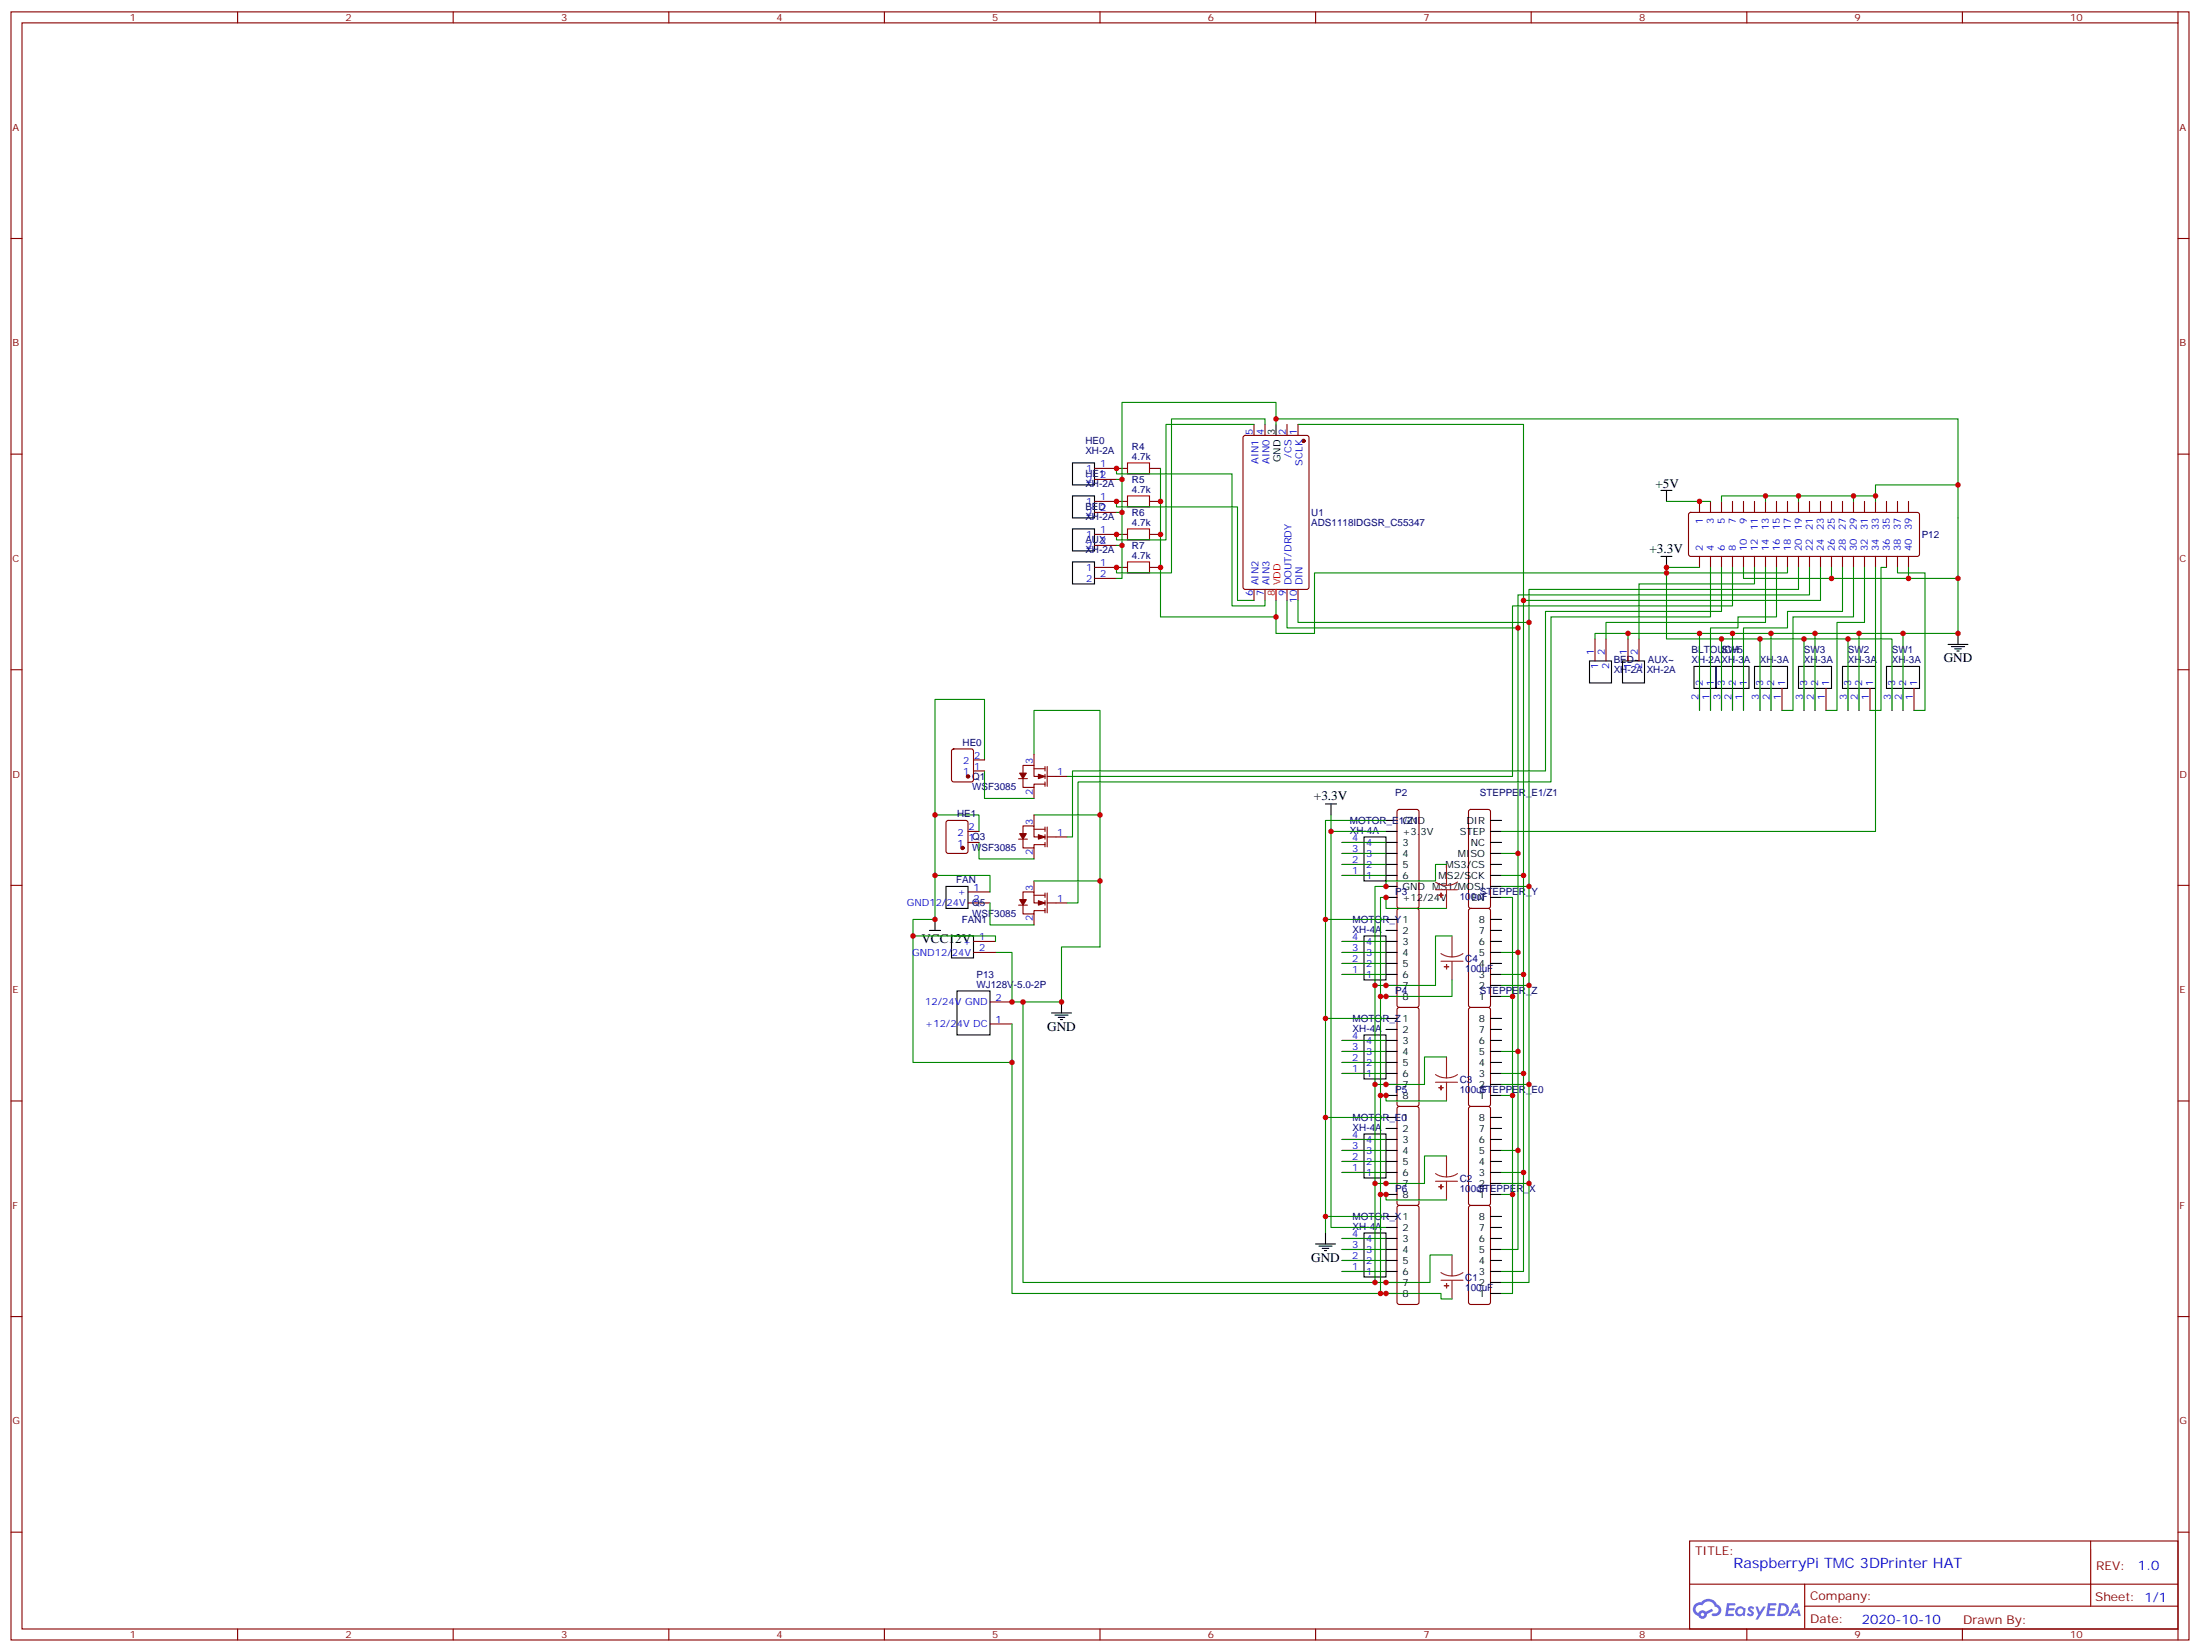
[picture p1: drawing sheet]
<svg xmlns="http://www.w3.org/2000/svg" width="706mm" height="529mm" viewBox="0 0 706 529" stroke-linecap="round" stroke-linejoin="round" font-family="sans-serif">
<g fill="none" stroke="#870000" stroke-width=".35">
<path d="M3.5 3.8h698.5v522.1h-698.5zM7.1 7.3h691.4v515.1h-691.4zM76.2 3.8v3.5M145.3 3.8v3.5M214.5 3.8v3.5M283.6 3.8v3.5M352.8 3.8v3.5M421.9 3.8v3.5M491.1 3.8v3.5M560.2 3.8v3.5M629.4 3.8v3.5M698.5 3.8v3.5"/>
<path d="M3.5 76.5h3.6M698.5 76.5h3.5M3.5 145.6h3.6M698.5 145.6h3.5M3.5 214.8h3.6M698.5 214.8h3.5M3.5 283.9h3.6M698.5 283.9h3.5M3.5 353.1h3.6M698.5 353.1h3.5M3.5 422.2h3.6M698.5 422.2h3.5"/>
<path d="M3.5 491.3h3.6M541.9 494.2h156.6v28.2h-156.6zM670.5 494.2v20.9M698.5 491.3h3.5M541.9 508h156.5M578.8 515.1h119.6M578.8 508v14.1M76.2 522.4v3.5M145.3 522.4v3.5M214.5 522.4v3.5M283.6 522.4v3.5M352.8 522.4v3.5"/>
<path d="M421.9 522.4v3.5M491.1 522.4v3.5M560.2 522.4v3.5M629.4 522.4v3.5M698.5 522.4v3.5"/>
</g>
<g fill="#5487ff">
<path d="M560.9 515.3a1.22 1.22 0 0 1 1.7 .3l-.4 .6a.47 .47 0 0 0-.4-.4 .47 .47 0 0 0-.5 .2l.2 .2a1.14 1.14 0 0 1 .8 1.8 1.14 1.14 0 0 1-1.9-.1l-.3-.1 .5-.6 .8 .4a.29 .29 0 0 0 .3-.2 .29 .29 0 0 0-.3-.3 1.04 1.04 0 0 1-.5-1.8z"/>
<path d="M553.9 514.1l2.6 .2-.1 .5h-1.8l-.1 .9h1.5l.3 .4-.4 .3h-1.6l-.1 1.1 1.7 .1 .2 .3-.2 .3-2.6 .1z"/>
<path d="M567 514.1l2.7 .2-.1 .5h-1.9l-.1 .9h1.5l.4 .4-.4 .3h-1.6l-.2 1.1 1.8 .1 .1 .3-.1 .3-2.7 .1z"/>
<path d="M575.8 514.1h.7l.3 1.3-.6 .3a.69 .69 0 0 0-1 .3 .69 .69 0 0 0 .4 .9 .69 .69 0 0 0 .9-.6l.5-.3 .5 2.2h-.8l-.2-.8h-1.7l-.5 .8h-.9z"/>
<path d="M563 515.2h.8l.6 1.8 1.1-1.8h.8l-2.5 4.2h-.8l.9-1.6z"/>
<path d="M570.5 514.1l-.6 4.2h1.4a2.11 2.11 0 0 0 2.4-2.2 2.11 2.11 0 0 0-2.5-2zM571.3 514.8a1.43 1.43 0 0 1 1.6 1.6 1.43 1.43 0 0 1-2 1.1z"/>
<path d="M556.9 515.7a1.54 1.54 0 0 0-.1 2.2 1.54 1.54 0 0 0 2.1 .1l.6 .3 .3-2.3-.5-.3a1.49 1.49 0 0 0-2.4 0zM557.1 516.7a.95 .95 0 0 1 1.9 0 .95 .95 0 0 1-1.9 0z"/>
<path d="M543.6 514.5a2.18 2.18 0 0 0 1 3.7 1.44 1.44 0 0 0 1.7 .9 1.44 1.44 0 0 0 1.1-1.5l2-1-.4-.7-1.9 1a1.47 1.47 0 0 0-2.5 .4 1.39 1.39 0 0 1-.6-1.9 1.39 1.39 0 0 1 2-.5 2.12 2.12 0 0 1 2.1-1.3 2.12 2.12 0 0 1 1.9 1.7 1.14 1.14 0 0 1 1.1 1.4 1.14 1.14 0 0 1-1.6 .7 .43 .43 0 0 0-.6 .4 .43 .43 0 0 0 .5 .5 1.98 1.98 0 0 0 2.5-1.3 1.98 1.98 0 0 0-1.3-2.5 3.1 3.1 0 0 0-5.2-.7l-.9 .1zM545.5 517.8a.54 .54 0 0 1 1 0 .54 .54 0 0 1-1 0z"/>
<circle cx="575.8" cy="516.2" r=".26"/>
</g>
<g fill="none" stroke="#000" stroke-width=".35">
<path d="M409.2 136.1v3.5M344 148.4h7v7.1h-7zM344 159h7v7.1h-7zM532.7 157.3h3.5M534.5 157.3v3.5M344 169.6h7v7.1h-7zM532.7 178.4h3.5M534.5 178.4v3.6M344 180.2h7v7.1h-7zM509.8 211.9h7v7.1h-7zM520.3 211.9h7.1v7.1h-7.1zM543.3 213.7h7v7.1h-7z"/>
<path d="M550.3 213.7h10.6v7.1h-10.6zM562.7 213.7h10.6v7.1h-10.6zM576.8 213.7h10.6v7.1h-10.6zM590.9 213.7h10.6v7.1h-10.6zM605 213.7h10.6v7.1h-10.6zM624.8 206.7h6.3M625.8 207.4h4.3M626.9 208.1h2.1M627.6 208.8h.7M627.9 203.1v3.6M425.1 257.8h3.5M426.9 257.8v3.5"/>
<path d="M437.4 268.4h7.1v14.1h-7.1zM444.5 263.1h3.5M444.5 266.6h3.5M444.5 270.2h3.5M444.5 273.7h3.5M444.5 277.2h3.5M478 263.1h3.5M478 266.6h3.5M478 270.2h3.5M478 273.7h3.5M478 277.2h3.5M298.1 298.4h3.5"/>
<path d="M299.9 294.9v3.5M303.4 284.3h7v7h-7zM444.5 280.7h3.5M444.5 284.3h3.5M444.5 287.8h3.5M444.5 294.9h3.5M444.5 298.4h3.5M478 280.7h3.5M478 284.3h3.5M478 287.8h3.5M478 294.9h3.5M478 298.4h3.5"/>
<path d="M305.2 300.1h7v7.1h-7zM306.9 317.8h10.6v14.1h-10.6zM437.4 300.1h7.1v14.2h-7.1zM444.5 301.9h3.5M444.5 305.4h3.5M444.5 309h3.5M444.5 312.5h3.5M444.5 316h3.5M444.5 319.5h3.5M478 301.9h3.5M478 305.4h3.5M478 309h3.5"/>
<path d="M478 312.5h3.5M478 316h3.5M478 319.5h3.5M337.3 324.8h6.3M338.3 325.5h4.2M339.4 326.2h2.1M340.1 327h.7M340.4 321.3v3.5M437.4 331.9h7.1v14.1h-7.1zM444.5 326.6h3.5M444.5 330.1h3.5M444.5 333.7h3.5"/>
<path d="M444.5 337.2h3.5M478 326.6h3.5M478 330.1h3.5M478 333.7h3.5M478 337.2h3.5M444.5 340.7h3.5M444.5 344.2h3.5M444.5 347.8h3.5M444.5 351.3h3.5M444.5 358.4h3.5M478 340.7h3.5M478 344.2h3.5"/>
<path d="M478 347.8h3.5M478 351.3h3.5M478 358.4h3.5M437.4 363.6h7.1v14.2h-7.1zM444.5 361.9h3.5M444.5 365.4h3.5M444.5 368.9h3.5M444.5 372.5h3.5M444.5 376h3.5M444.5 379.5h3.5M478 361.9h3.5M478 365.4h3.5"/>
<path d="M478 368.9h3.5M478 372.5h3.5M478 376h3.5M478 379.5h3.5M421.9 398.9h6.4M423 399.6h4.2M425.1 395.4v3.5M437.4 395.4h7.1v14.1h-7.1zM444.5 383h3.5M444.5 390.1h3.5M444.5 393.6h3.5M444.5 397.2h3.5"/>
<path d="M478 383h3.5M478 390.1h3.5M478 393.6h3.5M478 397.2h3.5M424 400.3h2.2M424.7 401h.7M444.5 400.7h3.5M444.5 404.2h3.5M444.5 407.7h3.5M444.5 411.3h3.5M444.5 414.8h3.5M478 400.7h3.5"/>
<path d="M478 404.2h3.5M478 407.7h3.5M478 411.3h3.5M478 414.8h3.5"/>
</g>
<g fill="none" stroke="#870000" stroke-width=".35">
<path d="M398.9 139.8l.4-.2h19.8l.7 .5v48.2l-.5 .7h-20l-.6-.4-.1-48.3zM402.2 136.1v3.5M405.7 136.1v3.5M412.7 136.1v3.5M416.3 136.1v3.5M351 150.2h10.6M351 153.7h7.1M368.7 150.2h3.5M351 160.8h10.6M351 164.3h7.1M351 171.4h10.6M351 174.9h7.1"/>
<path d="M368.7 160.8h3.5M368.7 171.4h3.5M541.7 164.5l.5-.2h72.7l.5 .2 .2 .5v12.7l-.2 .5-.5 .2h-72.7l-.5-.2-.2-.5v-12.7zM545 160.8v3.5M545 178.4v3.6M548.6 160.8v3.5M548.6 178.4v3.6M552.1 160.8v3.5M552.1 178.4v3.6M555.6 160.8v3.5M555.6 178.4v3.6M559.2 160.8v3.5"/>
<path d="M559.2 178.4v3.6M562.7 160.8v3.5M562.7 178.4v3.6M566.2 160.8v3.5M566.2 178.4v3.6M569.7 160.8v3.5M569.7 178.4v3.6M573.3 160.8v3.5M573.3 178.4v3.6M576.8 160.8v3.5M576.8 178.4v3.6M580.3 160.8v3.5"/>
<path d="M580.3 178.4v3.6M583.8 160.8v3.5M583.8 178.4v3.6M587.4 160.8v3.5M587.4 178.4v3.6M590.9 160.8v3.5M590.9 178.4v3.6M594.4 160.8v3.5M594.4 178.4v3.6M598 160.8v3.5M598 178.4v3.6M601.5 160.8v3.5"/>
<path d="M601.5 178.4v3.6M605 160.8v3.5M605 178.4v3.6M608.5 160.8v3.5M608.5 178.4v3.6M612.1 160.8v3.5M612.1 178.4v3.6M351 182h10.6M351 185.5h7.1M368.7 182h3.5M402.2 189v3.5M405.7 189v3.5"/>
<path d="M412.7 189v3.5M416.3 189v3.5M511.5 204.9v7M515.1 204.9v7M522.1 204.9v7M525.6 204.9v7M545 220.8v7M548.6 220.8v7M552.1 220.8v7M555.6 220.8v7M559.2 220.8v7M564.4 220.8v7"/>
<path d="M568 220.8v7M571.5 220.8v7M578.6 220.8v7M582.1 220.8v7M585.6 220.8v7M592.7 220.8v7M596.2 220.8v7M599.7 220.8v7M606.8 220.8v7M610.3 220.8v7M613.8 220.8v7M305.4 240.4l.5-.2h5.6l.7 .4v9.4l-.5 .7-5.8 .1-.7-.5v-9.4z"/>
<path d="M312.2 247.2h3.5M312.2 243.7h3.5M326.7 249.7h2.8M328.1 249.7v2.8h3.5v-1h3.5M328.1 247.9v-2.4h3.5v3.5h3.5M331.6 241.9v3.6M331.6 252.5v3.5M331.6 246.5h3.5M335.1 245.8v1.4M335.1 248.3v1.4M335.1 250.8v1.4M335.8 245.8v6.4"/>
<path d="M335.8 249h6.4M448.3 259.8l.4-.2h5.7l.5 .2 .2 .5v30.3l-.3 .5-.4 .2h-5.7l-.5-.2-.2-.5v-30.3zM471.2 259.8l.5-.2h5.6l.5 .2 .2 .5v30.3l-.2 .5-.5 .2h-5.6l-.5-.2-.2-.5v-30.3zM303.6 263.3l.5-.2h5.6l.7 .4v9.5l-.4 .6-5.9 .1-.7-.5v-9.4zM310.4 270.2h3.6M310.4 266.6h3.6M326.7 269.1h2.8M328.1 269.1v2.8h3.5v-1h3.5M328.1 267.3v-2.4h3.5v3.5h3.5M331.6 261.3v3.6M331.6 271.9v3.5M331.6 265.9h3.5"/>
<path d="M335.1 265.2v1.4M335.1 267.7v1.4M335.1 270.2v1.4M335.8 265.2v6.4M335.8 268.4h6.4M430.4 277.2h7M430.4 273.7h7M430.4 270.2h7M310.4 286h7.1M310.4 289.6h7.1M326.7 290.3h2.8M328.1 290.3v2.8h3.5v-1.1h3.5"/>
<path d="M328.1 288.5v-2.5h3.5v3.6h3.5M331.6 287.1h3.5M331.6 282.5v3.5M331.6 293.1v3.5M335.1 286.4v1.4M335.1 288.9v1.4M335.1 291.3v1.4M335.8 289.6h6.4M335.8 286.4v6.3M430.4 280.7h7M448.3 291.5l.4-.2h5.7l.5 .2 .2 .5v30.4l-.3 .5-.4 .2h-5.7l-.5-.3-.2-.4v-30.4zM471.2 291.5l.5-.2h5.6l.5 .2 .2 .5v30.4l-.2 .5-.5 .2h-5.6l-.5-.3-.2-.4v-30.4z"/>
<path d="M312.2 305.4h7.1M312.2 301.9h7.1M430.4 312.5h7M430.4 309h7M430.4 305.4h7M430.4 301.9h7M317.5 328.4h7.1M317.5 321.3h7.1M430.4 337.2h7M430.4 333.7h7M448.3 323.3l.4-.2h5.7l.5 .2 .2 .5v30.3l-.3 .5-.4 .2h-5.7l-.5-.2-.2-.5v-30.3zM471.2 323.3l.5-.2h5.6l.5 .2 .2 .5v30.3l-.2 .5-.5 .2h-5.6l-.5-.2-.2-.5v-30.3z"/>
<path d="M430.4 344.2h7M430.4 340.7h7M448.3 355l.4-.2h5.7l.5 .2 .2 .5v30.4l-.3 .5-.4 .2h-5.7l-.5-.3-.2-.4v-30.4zM471.2 355l.5-.2h5.6l.5 .2 .2 .5v30.4l-.2 .5-.5 .2h-5.6l-.5-.3-.2-.4v-30.4zM430.4 376h7M430.4 372.5h7M430.4 368.9h7M430.4 365.4h7M430.4 397.2h7M448.3 386.8l.4-.2h5.7l.5 .2 .2 .5v30.3l-.3 .5-.4 .2h-5.7l-.5-.2-.2-.5v-30.3zM471.2 386.8l.5-.2h5.6l.5 .2 .2 .5v30.3l-.2 .5-.5 .2h-5.6l-.5-.2-.2-.5v-30.3zM430.4 407.7h7"/>
<path d="M430.4 404.2h7M430.4 400.7h7"/>
</g>
<g fill="#8c2424" stroke="#8c2424" stroke-width=".35">
<path d="M463.9 411.6v1.4z"/>
<path d="M463.2 412.3h1.4z"/>
<path d="M462.1 379.9l.1 1.4z"/>
<path d="M461.4 380.5l1.4 .1z"/>
<path d="M462.1 348.1l.1 1.4z"/>
<path d="M461.4 348.8h1.4z"/>
<path d="M463.9 309.3v1.4z"/>
<path d="M463.2 310h1.4z"/>
<path d="M462.1 286.4l.1 1.4z"/>
<path d="M461.4 287.1h1.4z"/>
</g>
<g fill="none" stroke="#8c2424" stroke-width=".35">
<path d="M463.9 277.2v6.7M460.4 282.9l1.7 .8 1.8 .2M460.4 285.3h7M463.9 285.3v6M467.4 282.9l-1.6 .8-1.9 .2M462.1 305.8l1.7 .8 1.9 .2M462.1 308.3h7.1M465.7 300.1v6.7M465.7 308.3v6M469.2 305.8l-1.7 .8-1.8 .2M463.9 338.9v6.8M460.4 344.6l1.7 .8 1.8 .3"/>
<path d="M460.4 347.1h7M463.9 347.1v6M467.4 344.6l-1.6 .8-1.9 .3M460.4 376.3l1.7 .9 1.8 .2M460.4 378.8h7M463.9 370.7v6.7M463.9 378.8v6M467.4 376.3l-1.6 .9-1.9 .2M462.1 408.1l1.7 .8 1.9 .3M462.1 410.6h7.1M465.7 402.4v6.8M465.7 410.6v6"/>
<path d="M469.2 408.1l-1.7 .8-1.8 .3"/>
</g>
<g fill="none" stroke="#008700" stroke-width=".35">
<path d="M402.2 136.1h-28.3v37h-15.8v-1.7M405.7 136.1v-1.8h-30v49.4h-17.6v-1.7M409.2 136.1v-1.8h218.7v21.2M409.2 134.3v-5.3h-49.4v24.7M416.3 136.1h72.3v176.4h-7.1M358.1 153.7h1.7v10.6h-1.7M358.1 150.2v1.8h37v42.3h10.6v-1.8M372.2 150.2v47.6h37M566.2 159h10.6v1.8M576.8 159h17.6v1.8M594.4 159h7.1v1.8M601.5 159v-3.5h26.4v47.6h-45.8v24.7"/>
<path d="M358.1 160.8v1.8h38.8v29.9h5.3M359.8 164.3v10.6h-1.7M359.8 174.9v10.6h-1.7M534.5 160.8h14.1M552.1 160.8v-1.8h14.1v1.8M412.7 192.5v8.9h74.1v104h-5.3M416.3 192.5v7.1h74.1M545 182h-10.5v22.9h17.6M548.6 182v15.8h-51.2v53h-151.7v38.8h-3.5M552.1 182v14.1h-56.4v51.1h-151.7v21.2h-1.8M555.6 182v12.3h-70.5v54.7h-142.9M559.2 182v3.5h28.2"/>
<path d="M562.7 182v5.3h-37.1v17.6M566.2 182v17.6h-51.1v5.3M569.7 182v15.8h-12.3v3.6h-8.8v26.4M573.3 182v1.7h-151.7v19.4h-12.4v-10.6M576.8 182v7h-86.4v95.3h-8.9M580.3 182v8.8h-93.5v10.6M583.8 182v10.5h-95.2M587.4 182v3.5h40.5M590.9 182v14.1h-17.6v5.3h-14.1v26.4M594.4 182v15.8h-19.4v30h-3.5M598 182v17.6h-8.9v28.2h-3.5M601.5 182v84.6h-120"/>
<path d="M605 182h-1.8v45.8h-3.5M608.5 182v1.7h8.9v44.1h-3.6M612.1 182v3.5M522.1 203.1h-10.6v1.8M545 203.1h-22.9v1.8M555.6 203.1h-10.6v24.7M564.4 204.9h-12.3v22.9M568 203.1h-12.4v24.7M578.6 204.9h-14.2v22.9M582.1 203.1h-14.1v24.7M592.7 204.9h-14.1v22.9M596.2 203.1v24.7"/>
<path d="M610.3 203.1v24.7M592.7 227.8v-22.9h14.1v22.9M315.7 247.2v8.8h15.9M315.7 243.7v-19.4h-15.8v70.6h-7.1v45.8h31.8v-12.3M331.6 241.9v-14.1h21.2v75.9h-12.4v17.6h-15.8v-15.9h-5.3M299.9 261.3h14.1v5.3M314 270.2v5.2h17.6M331.6 261.3h21.2M426.9 261.3v5.3h17.6M426.9 266.6v127h17.6M430.4 270.2h14.1M430.4 273.7h14.1"/>
<path d="M430.4 277.2h14.1M444.5 263.1h-19.4v127h19.4M463.9 277.2h-3.5v5.3h-15.9v1.8h-3.5v31.7h19.4v-15.9h5.3M481.5 273.7h5.3M299.9 280.7h17.6v5.3M317.5 289.6v7h14.1M331.6 282.5h21.2M425.1 294.9h19.4M430.4 280.7h14.1M463.9 291.3h-19.4v-3.5h-1.8v31.7M481.5 287.8h3.6v31.7h-3.6M481.5 280.7h7.1"/>
<path d="M490.4 284.3v31.7h-8.9M292.8 300.1h26.5v1.8M430.4 301.9h14.1M430.4 305.4h14.1M430.4 309h14.1M430.4 312.5h14.1M441 316v31.8h15.8v-8.9h7.1M465.7 314.3v5.2h-23v31.8M485.1 319.5v31.8h-3.6M486.8 305.4v31.8h-5.3M488.6 312.5v31.7h-7.1M490.4 316v31.8h-8.9"/>
<path d="M328.1 321.3v90h130.5v-8.9h7.1M425.1 326.6h19.4M430.4 337.2h14.1M430.4 333.7h14.1M486.8 337.2v31.7h-5.3M324.6 340.7v74.1h137.5v1.8h3.6M425.1 358.4h19.4M430.4 340.7h14.1M430.4 344.2h14.1M441 347.8v31.7h15.8v-8.8h7.1M463.9 353.1h-19.4v-1.8h-1.8v31.7M485.1 351.3v31.7h-3.6"/>
<path d="M488.6 344.2v31.8h-7.1M490.4 347.8v31.7h-8.9M430.4 365.4h14.1M430.4 368.9h14.1M430.4 372.5h14.1M430.4 376h14.1M441 379.5v31.8M486.8 368.9v31.8h-5.3M488.6 376v31.7h-7.1M490.4 379.5v31.8h-8.9M425.1 390.1v5.3M430.4 397.2h14.1"/>
<path d="M463.9 384.8h-19.4v-1.8h-1.8v31.8M485.1 383v31.8h-3.6M430.4 400.7h14.1M430.4 404.2h14.1M430.4 407.7h14.1"/>
</g>
<g fill="#870000" stroke="#870000" stroke-width=".35">
<path d="M333 288.9l2.1 .7-2.1 .7z"/>
<path d="M327 288.5h2.1l-1 1.8z"/>
<path d="M333 248.3l2.1 .7-2.1 .7z"/>
<path d="M327 247.9h2.1l-1 1.8z"/>
<path d="M333 267.7l2.1 .7-2.1 .7z"/>
<path d="M327 267.3h2.1l-1 1.8z"/>
<circle cx="310.4" cy="249" r=".53"/>
<circle cx="308.7" cy="271.9" r=".53"/>
<circle cx="418" cy="141.4" r=".53"/>
</g>
<path d="M361.6 148.4h7.1v3.6h-7.1zM361.6 159h7.1v3.6h-7.1zM361.6 169.6h7.1v3.5h-7.1zM361.6 180.2h7.1v3.5h-7.1z" fill="none" stroke="#a10000" stroke-width=".35"/>
<path d="M409.2 189v3.5" fill="none" stroke="#f00" stroke-width=".35"/>
<g fill="#c00">
<circle cx="299.9" cy="261.3" r=".88"/>
<circle cx="299.9" cy="294.9" r=".88"/>
<circle cx="299.9" cy="280.7" r=".88"/>
<circle cx="352.8" cy="261.3" r=".88"/>
<circle cx="352.8" cy="282.5" r=".88"/>
<circle cx="324.6" cy="340.7" r=".88"/>
<circle cx="328.1" cy="321.3" r=".88"/>
<circle cx="442.7" cy="414.8" r=".88"/>
<circle cx="442.7" cy="383" r=".88"/>
<circle cx="442.7" cy="351.3" r=".88"/>
<circle cx="442.7" cy="319.5" r=".88"/>
<circle cx="441" cy="316" r=".88"/>
<circle cx="441" cy="347.8" r=".88"/>
<circle cx="441" cy="411.3" r=".88"/>
<circle cx="441" cy="379.5" r=".88"/>
<circle cx="444.5" cy="414.8" r=".88"/>
<circle cx="444.5" cy="411.3" r=".88"/>
<circle cx="444.5" cy="383" r=".88"/>
<circle cx="444.5" cy="379.5" r=".88"/>
<circle cx="444.5" cy="351.3" r=".88"/>
<circle cx="444.5" cy="347.8" r=".88"/>
<circle cx="444.5" cy="319.5" r=".88"/>
<circle cx="444.5" cy="316" r=".88"/>
<circle cx="444.5" cy="287.8" r=".88"/>
<circle cx="444.5" cy="284.3" r=".88"/>
<circle cx="485.1" cy="319.5" r=".88"/>
<circle cx="485.1" cy="351.3" r=".88"/>
<circle cx="485.1" cy="383" r=".88"/>
<circle cx="340.4" cy="321.3" r=".88"/>
<circle cx="582.1" cy="203.1" r=".88"/>
<circle cx="568" cy="203.1" r=".88"/>
<circle cx="592.7" cy="204.9" r=".88"/>
<circle cx="578.6" cy="204.9" r=".88"/>
<circle cx="564.4" cy="204.9" r=".88"/>
<circle cx="545" cy="160.8" r=".88"/>
<circle cx="610.3" cy="203.1" r=".88"/>
<circle cx="534.5" cy="182" r=".88"/>
<circle cx="534.5" cy="183.7" r=".88"/>
<circle cx="627.9" cy="185.5" r=".88"/>
<circle cx="490.4" cy="284.3" r=".88"/>
<circle cx="490.4" cy="316" r=".88"/>
<circle cx="490.4" cy="347.8" r=".88"/>
<circle cx="490.4" cy="379.5" r=".88"/>
<circle cx="488.6" cy="312.5" r=".88"/>
<circle cx="488.6" cy="344.2" r=".88"/>
<circle cx="488.6" cy="376" r=".88"/>
<circle cx="486.8" cy="305.4" r=".88"/>
<circle cx="486.8" cy="337.2" r=".88"/>
<circle cx="486.8" cy="368.9" r=".88"/>
<circle cx="596.2" cy="203.1" r=".88"/>
<circle cx="587.4" cy="185.5" r=".88"/>
<circle cx="612.1" cy="185.5" r=".88"/>
<circle cx="566.2" cy="159" r=".88"/>
<circle cx="576.8" cy="159" r=".88"/>
<circle cx="594.4" cy="159" r=".88"/>
<circle cx="601.5" cy="159" r=".88"/>
<circle cx="627.9" cy="203.1" r=".88"/>
<circle cx="522.1" cy="203.1" r=".88"/>
<circle cx="324.6" cy="321.3" r=".88"/>
<circle cx="292.8" cy="300.1" r=".88"/>
<circle cx="552.1" cy="204.9" r=".88"/>
<circle cx="545" cy="203.1" r=".88"/>
<circle cx="555.6" cy="203.1" r=".88"/>
<circle cx="372.2" cy="171.4" r=".88"/>
<circle cx="359.8" cy="164.3" r=".88"/>
<circle cx="359.8" cy="174.9" r=".88"/>
<circle cx="426.9" cy="266.6" r=".88"/>
<circle cx="425.1" cy="294.9" r=".88"/>
<circle cx="425.1" cy="326.6" r=".88"/>
<circle cx="425.1" cy="358.4" r=".88"/>
<circle cx="425.1" cy="390.1" r=".88"/>
<circle cx="627.9" cy="155.5" r=".88"/>
<circle cx="488.6" cy="280.7" r=".88"/>
<circle cx="486.8" cy="273.7" r=".88"/>
<circle cx="490.4" cy="199.6" r=".88"/>
<circle cx="486.8" cy="201.4" r=".88"/>
<circle cx="488.6" cy="192.5" r=".88"/>
<circle cx="359.8" cy="153.7" r=".88"/>
<circle cx="409.2" cy="134.3" r=".88"/>
<circle cx="372.2" cy="160.8" r=".88"/>
<circle cx="372.2" cy="182" r=".88"/>
<circle cx="409.2" cy="197.8" r=".88"/>
<circle cx="358.1" cy="171.4" r=".88"/>
<circle cx="358.1" cy="160.8" r=".88"/>
<circle cx="358.1" cy="182" r=".88"/>
<circle cx="358.1" cy="150.2" r=".88"/>
</g>
<text font-size="4.6" fill="#00f" x="556" y="503">RaspberryPi TMC 3DPrinter HAT</text>
<g font-size="4.2">
<text x="530.9" y="156.6">+5V</text>
<text x="529" y="177.2">+3.3V</text>
<text x="623.4" y="212.3">GND</text>
<text x="421.4" y="256.6">+3.3V</text>
<text x="295.5" y="302.4">VCC12V</text>
<text x="335.8" y="330.5">GND</text>
<text x="420.5" y="404.6">GND</text>
</g>
<g font-size="4.2" fill="#00f">
<text x="685.7" y="503.4">1.0</text>
<text x="597.1" y="520.8">2020-10-10</text>
</g>
<g font-size="3.9" fill="#800">
<text x="543.6" y="498.8">TITLE:</text>
<text x="672.3" y="503.4">REV:</text>
<text x="580.5" y="513">Company:</text>
<text x="671.9" y="513.6">Sheet: 1/1</text>
<text x="580.5" y="520.6">Date:</text>
<text x="629.6" y="520.7">Drawn By:</text>
</g>
<g font-size="3.2" fill="#800">
<text x="41.6" y="6.8">1</text>
<text x="110.8" y="6.8">2</text>
<text x="179.9" y="6.8">3</text>
<text x="249.1" y="6.8">4</text>
<text x="318.2" y="6.8">5</text>
<text x="387.3" y="6.8">6</text>
<text x="456.5" y="6.8">7</text>
<text x="525.6" y="6.8">8</text>
<text x="594.8" y="6.8">9</text>
<text x="663.9" y="6.8">10</text>
<text x="4.1" y="41.9">A</text>
<text x="699" y="41.9">A</text>
<text x="4.1" y="111.1">B</text>
<text x="699" y="111.1">B</text>
<text x="4.1" y="180.2">C</text>
<text x="699" y="180.2">C</text>
<text x="4.1" y="249.3">D</text>
<text x="699" y="249.3">D</text>
<text x="4.1" y="318.5">E</text>
<text x="699" y="318.5">E</text>
<text x="4.1" y="387.6">F</text>
<text x="699" y="387.6">F</text>
<text x="4.1" y="456.8">G</text>
<text x="699" y="456.8">G</text>
<text x="41.6" y="525.4">1</text>
<text x="110.8" y="525.4">2</text>
<text x="179.9" y="525.4">3</text>
<text x="249.1" y="525.4">4</text>
<text x="318.2" y="525.4">5</text>
<text x="387.3" y="525.4">6</text>
<text x="456.5" y="525.4">7</text>
<text x="525.6" y="525.4">8</text>
<text x="594.8" y="525.4">9</text>
<text x="663.9" y="525.4">10</text>
</g>
<g font-size="3.2" fill="#000080">
<text x="348.1" y="142.3">HE0</text>
<text x="348.1" y="145.5">XH-2A</text>
<text x="363" y="147.4">4.7k</text>
<text x="363" y="144.3">R4</text>
<text x="348.1" y="152.9">HE1</text>
<text x="363" y="154.9">R5</text>
<text x="348.1" y="156">XH-2A</text>
<text x="363" y="158">4.7k</text>
<text x="348.1" y="166.6">XH-2A</text>
<text x="348.1" y="163.4">BED</text>
<text x="363" y="165.4">R6</text>
<text x="420.5" y="165.5">U1</text>
<text x="363" y="168.6">4.7k</text>
<text x="420.5" y="168.7">ADS1118IDGSR_C55347</text>
<text x="616.3" y="172.5">P12</text>
<text x="348.1" y="177.2">XH-2A</text>
<text x="348.1" y="174">AUX</text>
<text x="363" y="179.1">4.7k</text>
<text x="363" y="176">R7</text>
<text x="542.5" y="209.5">BLTOUCH</text>
<text x="552.1" y="209.5">SW5</text>
<text x="578.5" y="209.5">SW3</text>
<text x="592.6" y="209.5">SW2</text>
<text x="606.7" y="209.5">SW1</text>
<text x="517.5" y="215.8">XH-2A</text>
<text x="517.5" y="212.7">BED~</text>
<text x="528.1" y="215.8">XH-2A</text>
<text x="528.5" y="212.7">AUX~</text>
<text x="542.5" y="212.7">XH-2AXH-3A</text>
<text x="564.4" y="212.7">XH-3A</text>
<text x="578.5" y="212.7">XH-3A</text>
<text x="592.6" y="212.7">XH-3A</text>
<text x="606.7" y="212.7">XH-3A</text>
<text x="308.7" y="239.1">HE0</text>
<text x="311.8" y="250.1">Q1</text>
<text x="311.8" y="253.4">WSF3085</text>
<text x="447.4" y="255.3">P2</text>
<text x="474.6" y="255.3">STEPPER_E1/Z1</text>
<text x="306.9" y="262">HE1</text>
<text x="432.9" y="267.3">XH-4A</text>
<text x="432.9" y="264.2">MOTOR_E1/Z1</text>
<text x="311.8" y="272.8">WSF3085</text>
<text x="306.7" y="283.2">FAN</text>
<text x="447.4" y="287">P3</text>
<text x="474.6" y="287">STEPPER_Y</text>
<text x="311.8" y="293.9">WSF3085</text>
<text x="311.8" y="290.7">Q5</text>
<text x="468.1" y="288.6">100uF</text>
<text x="308.4" y="295.9">FAN1</text>
<text x="433.8" y="299.1">XH-4A</text>
<text x="433.8" y="295.9">MOTOR_Y1</text>
<text x="469.9" y="311.6">100uF</text>
<text x="469.9" y="308.3">C4</text>
<text x="313.2" y="316.7">WJ128V-5.0-2P</text>
<text x="313.2" y="313.5">P13</text>
<text x="447.4" y="318.8">P4</text>
<text x="474.6" y="318.8">STEPPER_Z</text>
<text x="433.8" y="327.7">MOTOR_Z1</text>
<text x="433.8" y="330.8">XH-4A</text>
<text x="468.1" y="347.1">C3</text>
<text x="447.4" y="350.5">P5</text>
<text x="468.1" y="350.4">100uF</text>
<text x="474.6" y="350.5">STEPPER_E0</text>
<text x="433.8" y="359.4">MOTOR_E0</text>
<text x="433.8" y="362.6">XH-4A</text>
<text x="447.4" y="382.3">P6</text>
<text x="468.1" y="382.1">100uF</text>
<text x="468.1" y="378.9">C2</text>
<text x="473.8" y="382.3">STEPPER_X</text>
<text x="433.8" y="394.3">XH-4A</text>
<text x="433.8" y="391.2">MOTOR_X1</text>
<text x="469.9" y="413.9">100uF</text>
<text x="469.9" y="410.6">C1</text>
</g>
<g font-size="3.2" fill="#00f">
<text x="401.8" y="139.5" transform="rotate(-90 401.8 139.5)">5</text>
<text x="405.3" y="139.5" transform="rotate(-90 405.3 139.5)">4</text>
<text x="412.4" y="139.5" transform="rotate(-90 412.4 139.5)">2</text>
<text x="415.9" y="139.5" transform="rotate(-90 415.9 139.5)">1</text>
<text x="352.8" y="149.9">1</text>
<text x="403.6" y="148.8" transform="rotate(-90 403.6 148.8)">AIN1</text>
<text x="407.1" y="148.8" transform="rotate(-90 407.1 148.8)">AIN0</text>
<text x="414.2" y="146.8" transform="rotate(-90 414.2 146.8)">/CS</text>
<text x="417.7" y="149.3" transform="rotate(-90 417.7 149.3)">SCLK</text>
<text x="348.3" y="151.3">1</text>
<text x="348.3" y="154.8">2</text>
<text x="352.8" y="153.4">2</text>
<text x="348.3" y="161.9">1</text>
<text x="352.8" y="160.4">1</text>
<text x="348.3" y="165.4">2</text>
<text x="352.8" y="164">2</text>
<text x="348.3" y="172.4">1</text>
<text x="352.8" y="171">1</text>
<text x="546.1" y="168.1" transform="rotate(-90 546.1 168.1)">1</text>
<text x="549.6" y="168.1" transform="rotate(-90 549.6 168.1)">3</text>
<text x="553.2" y="168.1" transform="rotate(-90 553.2 168.1)">5</text>
<text x="556.7" y="168.1" transform="rotate(-90 556.7 168.1)">7</text>
<text x="560.2" y="168.1" transform="rotate(-90 560.2 168.1)">9</text>
<text x="563.7" y="170.1" transform="rotate(-90 563.7 170.1)">11</text>
<text x="567.3" y="170.1" transform="rotate(-90 567.3 170.1)">13</text>
<text x="570.8" y="170.1" transform="rotate(-90 570.8 170.1)">15</text>
<text x="574.3" y="170.1" transform="rotate(-90 574.3 170.1)">17</text>
<text x="577.8" y="170.1" transform="rotate(-90 577.8 170.1)">19</text>
<text x="581.4" y="170.1" transform="rotate(-90 581.4 170.1)">21</text>
<text x="584.9" y="170.1" transform="rotate(-90 584.9 170.1)">23</text>
<text x="588.4" y="170.1" transform="rotate(-90 588.4 170.1)">25</text>
<text x="592" y="170.1" transform="rotate(-90 592 170.1)">27</text>
<text x="595.5" y="170.1" transform="rotate(-90 595.5 170.1)">29</text>
<text x="599" y="170.1" transform="rotate(-90 599 170.1)">31</text>
<text x="602.5" y="170.1" transform="rotate(-90 602.5 170.1)">33</text>
<text x="606.1" y="170.1" transform="rotate(-90 606.1 170.1)">35</text>
<text x="609.6" y="170.1" transform="rotate(-90 609.6 170.1)">37</text>
<text x="613.1" y="170.1" transform="rotate(-90 613.1 170.1)">39</text>
<text x="348.3" y="176">2</text>
<text x="352.8" y="174.6">2</text>
<text x="546.1" y="176.7" transform="rotate(-90 546.1 176.7)">2</text>
<text x="549.6" y="176.7" transform="rotate(-90 549.6 176.7)">4</text>
<text x="553.2" y="176.7" transform="rotate(-90 553.2 176.7)">6</text>
<text x="556.7" y="176.7" transform="rotate(-90 556.7 176.7)">8</text>
<text x="560.2" y="176.7" transform="rotate(-90 560.2 176.7)">10</text>
<text x="563.7" y="176.7" transform="rotate(-90 563.7 176.7)">12</text>
<text x="567.3" y="176.7" transform="rotate(-90 567.3 176.7)">14</text>
<text x="570.8" y="176.7" transform="rotate(-90 570.8 176.7)">16</text>
<text x="574.3" y="176.7" transform="rotate(-90 574.3 176.7)">18</text>
<text x="577.8" y="176.7" transform="rotate(-90 577.8 176.7)">20</text>
<text x="581.4" y="176.7" transform="rotate(-90 581.4 176.7)">22</text>
<text x="584.9" y="176.7" transform="rotate(-90 584.9 176.7)">24</text>
<text x="588.4" y="176.7" transform="rotate(-90 588.4 176.7)">26</text>
<text x="592" y="176.7" transform="rotate(-90 592 176.7)">28</text>
<text x="595.5" y="176.7" transform="rotate(-90 595.5 176.7)">30</text>
<text x="599" y="176.7" transform="rotate(-90 599 176.7)">32</text>
<text x="602.5" y="176.7" transform="rotate(-90 602.5 176.7)">34</text>
<text x="606.1" y="176.7" transform="rotate(-90 606.1 176.7)">36</text>
<text x="609.6" y="176.7" transform="rotate(-90 609.6 176.7)">38</text>
<text x="613.1" y="176.7" transform="rotate(-90 613.1 176.7)">40</text>
<text x="348.3" y="183">1</text>
<text x="352.8" y="181.6">1</text>
<text x="352.8" y="185.1">2</text>
<text x="348.3" y="186.5">2</text>
<text x="401.8" y="191.2" transform="rotate(-90 401.8 191.2)">6</text>
<text x="403.6" y="187.7" transform="rotate(-90 403.6 187.7)">AIN2</text>
<text x="405.3" y="191.2" transform="rotate(-90 405.3 191.2)">7</text>
<text x="407.1" y="187.7" transform="rotate(-90 407.1 187.7)">AIN3</text>
<text x="412.4" y="191.2" transform="rotate(-90 412.4 191.2)">9</text>
<text x="414.2" y="187.7" transform="rotate(-90 414.2 187.7)">DOUT/DRDY</text>
<text x="417.7" y="187.7" transform="rotate(-90 417.7 187.7)">DIN</text>
<text x="415.9" y="193.2" transform="rotate(-90 415.9 193.2)">10</text>
<text x="511.2" y="210.2" transform="rotate(-90 511.2 210.2)">1</text>
<text x="512.6" y="214.7" transform="rotate(-90 512.6 214.7)">1</text>
<text x="514.7" y="210.2" transform="rotate(-90 514.7 210.2)">2</text>
<text x="516.1" y="214.7" transform="rotate(-90 516.1 214.7)">2</text>
<text x="521.8" y="210.2" transform="rotate(-90 521.8 210.2)">1</text>
<text x="523.2" y="214.7" transform="rotate(-90 523.2 214.7)">1</text>
<text x="525.3" y="210.2" transform="rotate(-90 525.3 210.2)">2</text>
<text x="526.7" y="214.7" transform="rotate(-90 526.7 214.7)">2</text>
<text x="546.1" y="220.1" transform="rotate(-90 546.1 220.1)">2</text>
<text x="549.6" y="220.1" transform="rotate(-90 549.6 220.1)">1</text>
<text x="553.2" y="220.1" transform="rotate(-90 553.2 220.1)">3</text>
<text x="556.7" y="220.1" transform="rotate(-90 556.7 220.1)">2</text>
<text x="560.2" y="220.1" transform="rotate(-90 560.2 220.1)">1</text>
<text x="565.5" y="220.1" transform="rotate(-90 565.5 220.1)">3</text>
<text x="569" y="220.1" transform="rotate(-90 569 220.1)">2</text>
<text x="572.6" y="220.1" transform="rotate(-90 572.6 220.1)">1</text>
<text x="579.6" y="220.1" transform="rotate(-90 579.6 220.1)">3</text>
<text x="583.1" y="220.1" transform="rotate(-90 583.1 220.1)">2</text>
<text x="586.7" y="220.1" transform="rotate(-90 586.7 220.1)">1</text>
<text x="593.7" y="220.1" transform="rotate(-90 593.7 220.1)">3</text>
<text x="597.3" y="220.1" transform="rotate(-90 597.3 220.1)">2</text>
<text x="600.8" y="220.1" transform="rotate(-90 600.8 220.1)">1</text>
<text x="607.8" y="220.1" transform="rotate(-90 607.8 220.1)">3</text>
<text x="611.4" y="220.1" transform="rotate(-90 611.4 220.1)">2</text>
<text x="614.9" y="220.1" transform="rotate(-90 614.9 220.1)">1</text>
<text x="544.7" y="224.6" transform="rotate(-90 544.7 224.6)">2</text>
<text x="548.2" y="224.6" transform="rotate(-90 548.2 224.6)">1</text>
<text x="551.7" y="224.6" transform="rotate(-90 551.7 224.6)">3</text>
<text x="555.3" y="224.6" transform="rotate(-90 555.3 224.6)">2</text>
<text x="558.8" y="224.6" transform="rotate(-90 558.8 224.6)">1</text>
<text x="564.1" y="224.6" transform="rotate(-90 564.1 224.6)">3</text>
<text x="567.6" y="224.6" transform="rotate(-90 567.6 224.6)">2</text>
<text x="571.1" y="224.6" transform="rotate(-90 571.1 224.6)">1</text>
<text x="578.2" y="224.6" transform="rotate(-90 578.2 224.6)">3</text>
<text x="581.7" y="224.6" transform="rotate(-90 581.7 224.6)">2</text>
<text x="585.3" y="224.6" transform="rotate(-90 585.3 224.6)">1</text>
<text x="592.3" y="224.6" transform="rotate(-90 592.3 224.6)">3</text>
<text x="595.8" y="224.6" transform="rotate(-90 595.8 224.6)">2</text>
<text x="599.4" y="224.6" transform="rotate(-90 599.4 224.6)">1</text>
<text x="606.4" y="224.6" transform="rotate(-90 606.4 224.6)">3</text>
<text x="610" y="224.6" transform="rotate(-90 610 224.6)">2</text>
<text x="613.5" y="224.6" transform="rotate(-90 613.5 224.6)">1</text>
<text x="308.9" y="245.1">2</text>
<text x="312.4" y="243.3">2</text>
<text x="331.3" y="245.1" transform="rotate(-90 331.3 245.1)">3</text>
<text x="308.9" y="248.6">1</text>
<text x="312.4" y="246.9">1</text>
<text x="339" y="248.6">1</text>
<text x="331.3" y="254.9" transform="rotate(-90 331.3 254.9)">2</text>
<text x="307.1" y="268">2</text>
<text x="310.6" y="269.8">1Q3</text>
<text x="310.6" y="266.3">2</text>
<text x="331.3" y="264.5" transform="rotate(-90 331.3 264.5)">3</text>
<text x="339" y="268">1</text>
<text x="433.7" y="269.8">4</text>
<text x="307.1" y="271.6">1</text>
<text x="331.3" y="274.3" transform="rotate(-90 331.3 274.3)">2</text>
<text x="433.7" y="273.3">3</text>
<text x="438.1" y="274.7">3</text>
<text x="438.1" y="271.2">4</text>
<text x="433.7" y="280.4">1</text>
<text x="433.7" y="276.9">2</text>
<text x="438.1" y="281.8">1</text>
<text x="438.1" y="278.3">2</text>
<text x="307.1" y="287.1">+</text>
<text x="312.2" y="285.7">1</text>
<text x="331.3" y="285.7" transform="rotate(-90 331.3 285.7)">3</text>
<text x="290.8" y="290.6">GND12/24V</text>
<text x="312.2" y="289.2">2</text>
<text x="339" y="289.2">1</text>
<text x="331.3" y="295.5" transform="rotate(-90 331.3 295.5)">2</text>
<text x="308.9" y="303">+</text>
<text x="314" y="301.6">1</text>
<text x="314" y="305.1">2</text>
<text x="433.7" y="305.1">3</text>
<text x="433.7" y="301.6">4</text>
<text x="438.1" y="303">4</text>
<text x="292.5" y="306.5">GND12/24V</text>
<text x="433.7" y="308.6">2</text>
<text x="438.1" y="310">2</text>
<text x="438.1" y="306.5">3</text>
<text x="433.7" y="312.1">1</text>
<text x="438.1" y="313.5">1</text>
<text x="296.7" y="322.4">12/24V GND</text>
<text x="319.3" y="321">2</text>
<text x="296.7" y="329.4">+12/24V DC</text>
<text x="319.3" y="328">1</text>
<text x="433.7" y="333.3">4</text>
<text x="438.1" y="334.7">4</text>
<text x="433.7" y="340.4">2</text>
<text x="433.7" y="336.8">3</text>
<text x="438.1" y="341.8">2</text>
<text x="438.1" y="338.2">3</text>
<text x="433.7" y="343.9">1</text>
<text x="438.1" y="345.3">1</text>
<text x="433.7" y="365.1">4</text>
<text x="433.7" y="368.6">3</text>
<text x="438.1" y="370">3</text>
<text x="438.1" y="366.5">4</text>
<text x="433.7" y="375.6">1</text>
<text x="433.7" y="372.1">2</text>
<text x="438.1" y="377">1</text>
<text x="438.1" y="373.5">2</text>
<text x="433.7" y="400.3">3</text>
<text x="433.7" y="396.8">4</text>
<text x="438.1" y="401.7">3</text>
<text x="438.1" y="398.2">4</text>
<text x="433.7" y="407.4">1</text>
<text x="433.7" y="403.9">2</text>
<text x="438.1" y="405.3">2</text>
<text x="438.1" y="408.8">1</text>
</g>
<g font-size="3.2">
<text x="408.9" y="139.5" transform="rotate(-90 408.9 139.5)">3</text>
<text x="410.6" y="148.2" transform="rotate(-90 410.6 148.2)">GND</text>
<text x="449.8" y="264.2">GND</text>
<text x="449.8" y="267.7">+3.3V</text>
<text x="468.2" y="267.7">STEP</text>
<text x="470.3" y="264.2">DIR</text>
<text x="449.8" y="271.2">3</text>
<text x="449.8" y="274.7">4</text>
<text x="467.6" y="274.7">MISO</text>
<text x="471.7" y="271.2">NC</text>
<text x="449.8" y="278.3">5</text>
<text x="449.8" y="281.8">6</text>
<text x="461.4" y="281.8">MS2/SCK</text>
<text x="463.6" y="278.3">MS3/CS</text>
<text x="449.8" y="285.3">GND MS1/MOSI</text>
<text x="449.8" y="288.9">+12/24V</text>
<text x="471.9" y="288.9">EN</text>
<text x="449.8" y="299.4">2</text>
<text x="474.2" y="299.4">7</text>
<text x="474.2" y="295.9">8</text>
<text x="449.8" y="303">3</text>
<text x="474.2" y="303">6</text>
<text x="449.8" y="306.5">4</text>
<text x="449.8" y="310">5</text>
<text x="474.2" y="310">4</text>
<text x="474.2" y="306.5">5</text>
<text x="449.8" y="313.5">6</text>
<text x="449.8" y="317.1">7</text>
<text x="474.2" y="317.1">2</text>
<text x="474.2" y="313.5">3</text>
<text x="449.8" y="320.6">8</text>
<text x="474.2" y="320.6">1</text>
<text x="474.2" y="327.7">8</text>
<text x="449.8" y="331.2">2</text>
<text x="449.8" y="334.7">3</text>
<text x="474.2" y="334.7">6</text>
<text x="474.2" y="331.2">7</text>
<text x="449.8" y="338.2">4</text>
<text x="449.8" y="341.8">5</text>
<text x="474.2" y="341.8">4</text>
<text x="474.2" y="338.2">5</text>
<text x="449.8" y="345.3">6</text>
<text x="474.2" y="345.3">3</text>
<text x="449.8" y="348.8">7</text>
<text x="449.8" y="352.4">8</text>
<text x="474.2" y="352.4">1</text>
<text x="474.2" y="348.8">2</text>
<text x="449.8" y="359.4">1</text>
<text x="474.2" y="359.4">8</text>
<text x="449.8" y="362.9">2</text>
<text x="474.2" y="362.9">7</text>
<text x="449.8" y="366.5">3</text>
<text x="449.8" y="370">4</text>
<text x="474.2" y="370">5</text>
<text x="474.2" y="366.5">6</text>
<text x="449.8" y="373.5">5</text>
<text x="449.8" y="377">6</text>
<text x="474.2" y="377">3</text>
<text x="474.2" y="373.5">4</text>
<text x="449.8" y="380.6">7</text>
<text x="474.2" y="380.6">2</text>
<text x="449.8" y="384.1">8</text>
<text x="474.2" y="384.1">1</text>
<text x="449.8" y="394.7">2</text>
<text x="474.2" y="394.7">7</text>
<text x="474.2" y="391.2">8</text>
<text x="449.8" y="398.2">3</text>
<text x="449.8" y="401.7">4</text>
<text x="474.2" y="401.7">5</text>
<text x="474.2" y="398.2">6</text>
<text x="449.8" y="405.3">5</text>
<text x="474.2" y="405.3">4</text>
<text x="449.8" y="408.8">6</text>
<text x="449.8" y="412.3">7</text>
<text x="474.2" y="412.3">2</text>
<text x="474.2" y="408.8">3</text>
<text x="449.8" y="415.9">8</text>
<text x="474.2" y="415.9">1</text>
</g>
<g font-size="3.2" fill="#f00">
<text x="408.9" y="191.2" transform="rotate(-90 408.9 191.2)">8</text>
<text x="410.6" y="187.7" transform="rotate(-90 410.6 187.7)">VDD</text>
</g>
</svg>
